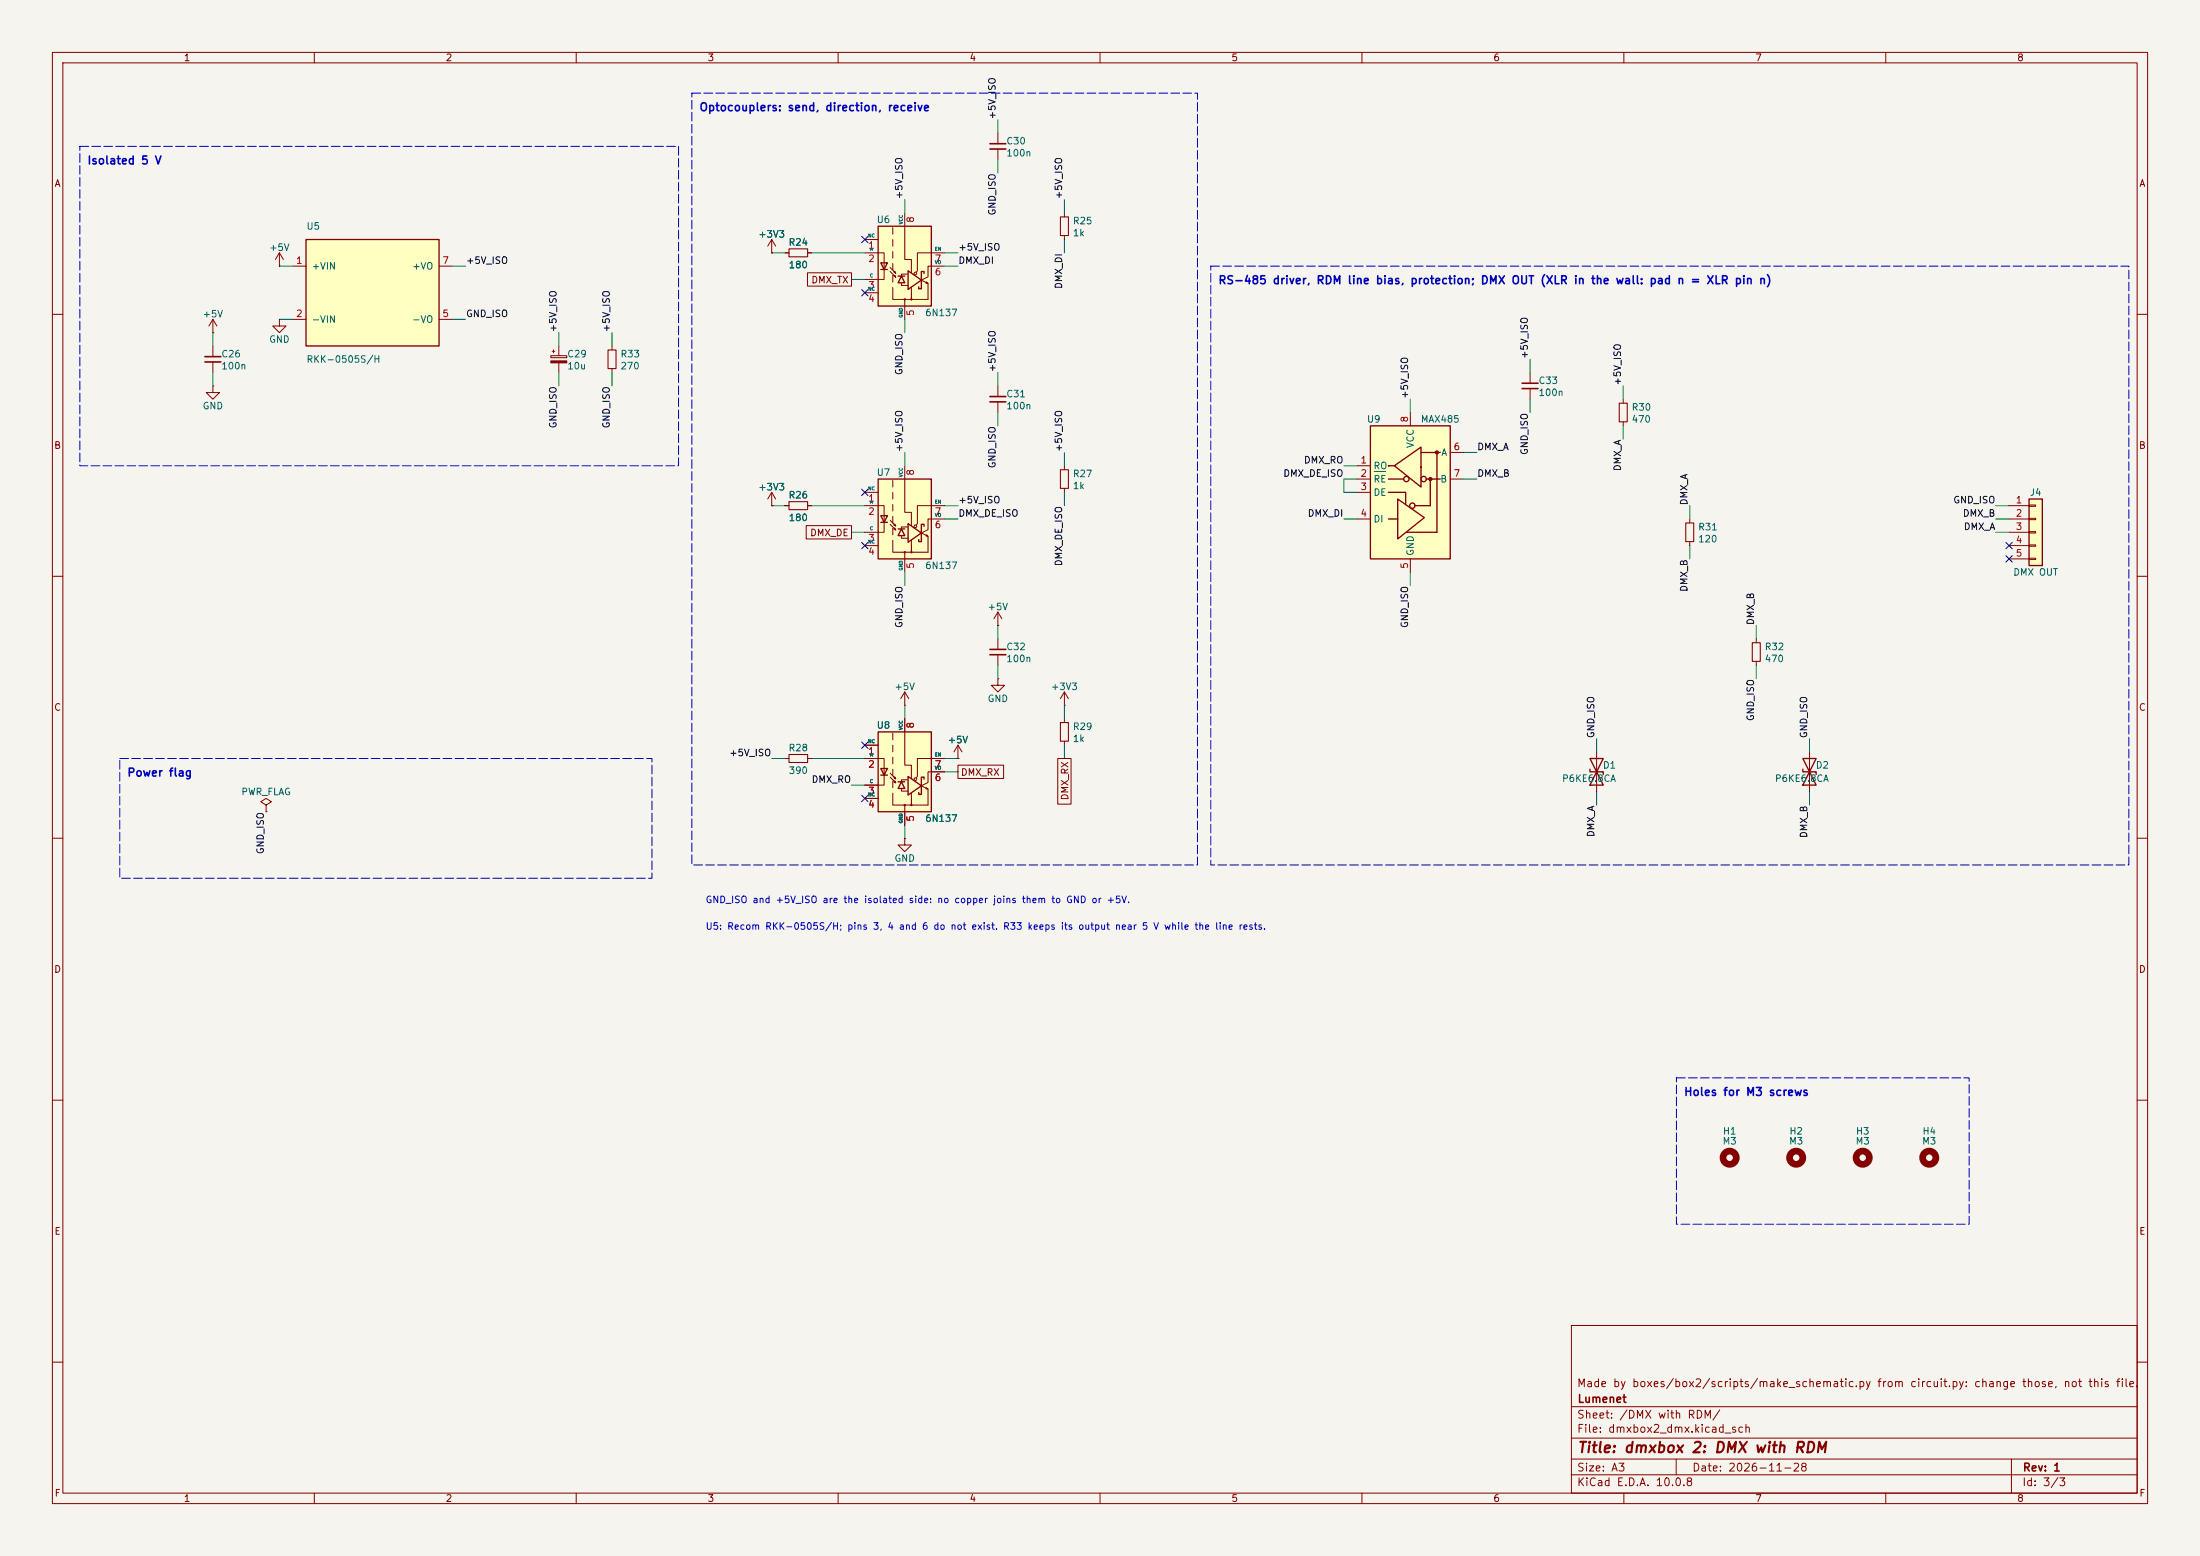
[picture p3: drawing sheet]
<svg xmlns="http://www.w3.org/2000/svg" width="420mm" height="297mm" viewBox="0 0 420 297" stroke-linecap="round" stroke-linejoin="round" font-family="sans-serif">
<path d="M0 0h420v297h-420z" fill="#f5f4ef" stroke="#f5f4ef" stroke-width=".19"/>
<g fill="none" stroke="#840000" stroke-width=".19">
<path d="M10 10h400v277h-400zM12 12h396v273h-396zM60 10v2M110 10v2M160 10v2M210 10v2M260 10v2M310 10v2M360 10v2M190.5 25.4v2M190.5 28.4v2.1M147.3 48.3h.1"/>
<path d="M147.3 45.7v2.6M147.3 45.7l-.7 1.3M147.3 45.7l.8 1.3M149.9 48.3h.7M154.2 48.3h.7M10 60h2M408 60h2M147.3 96.5h.1M147.3 94l-.7 1.3M147.3 94l.8 1.3M147.3 94v2.5M203.2 88.9v.8"/>
<path d="M203.2 93.2v.8M10 110h2M408 110h2M190.5 129.5v1.3h1.3l-1.3 1.3-1.3-1.3h1.3M190.5 129.5h.1M335.3 121.9v.8M335.3 126.2v.8M10 160h2M149.9 144.8h.7M154.2 144.8h.7M345.4 143.5v7.6M408 160h2"/>
<path d="M10 210h2M408 210h2M300 253h108v32h-108zM10 260h2M300 278.5h108M300 274.5h108M300 268.5h108M320 278.5v3M384 278.5v6.5M408 260h2M60 285v2M110 285v2"/>
<path d="M160 285v2M210 285v2M260 285v2M300 281.5h108M310 285v2M360 285v2"/>
</g>
<path d="M150.6 47.5h3.6v1.5h-3.6zM202.4 89.7h1.6v3.5h-1.6zM334.5 122.7h1.5v3.5h-1.5zM150.6 144h3.6v1.5h-3.6z" fill="none" stroke="#840000" stroke-width=".2"/>
<path d="M189 27.4h3M189 28.4h3" fill="none" stroke="#840000" stroke-width=".3"/>
<path d="M344.2 144.8h2.5l-2.5 5.1h2.5zM344.2 146.8v.5h2.5v.5" fill="none" stroke="#840000" stroke-width=".25"/>
<g fill="none" stroke="#840000" stroke-width="1.3">
<circle cx="330.2" cy="221" r="1.27"/>
<circle cx="342.9" cy="221" r="1.27"/>
<circle cx="355.6" cy="221" r="1.27"/>
</g>
<path d="M58.4 45.7h25.4v20.3h-25.4z" fill="#ffffc2"/>
<path d="M58.4 45.7h25.4v20.3h-25.4z" fill="none" stroke="#840000" stroke-width=".25"/>
<g fill="none" stroke="#840000" stroke-width=".19">
<path d="M55.9 50.8h2.5M83.8 50.8h2.6M55.9 61h2.5M83.8 61h2.6M105.2 67.9h3v.4h-3zM105.4 67.1h.5M105.7 66.8v.5M106.7 66v1.9M106.7 69.3v1.8M116.8 66v.8M116.8 70.4v.7M190.5 73.7v2"/>
<path d="M190.5 76.7v2M149.9 96.5h.7M154.2 96.5h.7M203.2 134.6h.1M203.2 132.1v2.5M203.2 137.2v.7M203.2 132.1l-.8 1.3M203.2 132.1l.8 1.3M50.8 153.7l1-.7-1-.6-1 .6 1 .7v1.2M50.8 154.9h.1M203.2 141.5v.7M172.7 160v1.3h1.3l-1.3 1.3-1.3-1.3h1.3"/>
<path d="M172.7 160h.1"/>
</g>
<path d="M116.1 66.8h1.5v3.6h-1.5zM150.6 95.8h3.6v1.5h-3.6zM202.4 137.9h1.6v3.6h-1.6z" fill="none" stroke="#840000" stroke-width=".2"/>
<path d="M189 75.7h3M189 76.7h3" fill="none" stroke="#840000" stroke-width=".3"/>
<path d="M105.2 68.9h3v.4h-3z" fill="#840000" stroke="#840000" stroke-width=".19"/>
<path d="M167.6 91.4h10.2v15.3h-10.2z" fill="#ffffc2"/>
<g fill="none" stroke="#840000" stroke-width=".19">
<path d="M53.3 50.8h.1M53.3 48.3l-.7 1.2M53.3 48.3l.8 1.2M53.3 48.3v2.5M40.6 73.7v1.2h1.3l-1.3 1.3-1.2-1.3h1.2M40.6 73.7h.1M40.6 63.5h.1M40.6 61l-.7 1.2M40.6 61l.8 1.2M40.6 61v2.5M40.6 66v2.1M40.6 69.1v2"/>
<path d="M53.3 61v1.2h1.3l-1.3 1.3-1.2-1.3h1.2M53.3 61h.1M309.9 76.2v.8M165.1 96.5h3.7v5.1h-3.7M165.1 94h2.5M169.9 99.3l1.1 1.1-.4-.2 .2-.2 .2 .4M170.4 91.7v1.3M170.4 94v1.3M170.4 96.3v1.2M170.4 98.6v1.2M172.7 88.9v8.9h1.3v2.5M180.3 99.1h-3.1v2l-1.3 .6 1.3 .7v3h-3.2v-2.3"/>
<path d="M180.3 96.5h-5.2v3.4l-.2 .3M309.9 80.5v.8M165.1 104.1h2.5M169.9 100.1l1.1 1.1-.4-.2 .2-.2 .2 .4M170.4 103.1v2.3h2.3M170.4 100.8v1.3M172.1 102.4v.3h1.3M173.2 100.6h-1.1v.4M174 104.1v1.3h-1.3v3.8M190.5 119.4h.1M190.5 116.8l-.8 1.3M190.5 116.8l.8 1.3"/>
<path d="M190.5 116.8v2.6"/>
<circle cx="174.8" cy="100.5" r=".25"/>
</g>
<path d="M167.6 91.4h10.2v15.3h-10.2zM168.1 98.4h1.3l-.6 1.3zM168.1 99.7h1.3M173.4 99.9l2.5 1.8-2.5 1.8zM171.4 101h1.3M172.1 101l.6 1.2h-1.3zM175.9 101.7v1.7h-.5v-.4M176.4 100.5v-.4h-.5v1.6" fill="none" stroke="#840000" stroke-width=".25"/>
<g fill="#840000" stroke="#840000" stroke-width=".19">
<path d="M176.9 102.1l.3 .3-.4-.1z"/>
<circle cx="172.7" cy="105.4" r=".13"/>
<circle cx="174" cy="105.4" r=".13"/>
</g>
<circle cx="368.3" cy="221" r="1.27" fill="none" stroke="#840000" stroke-width="1.3"/>
<path d="M309.1 77h1.5v3.5h-1.5z" fill="none" stroke="#840000" stroke-width=".2"/>
<path d="M39.1 68.1h3.1M39.1 69.1h3.1" fill="none" stroke="#840000" stroke-width=".3"/>
<path d="M167.6 43.2h10.2v15.2h-10.2z" fill="#ffffc2"/>
<g fill="none" stroke="#840000" stroke-width=".19">
<path d="M165.1 48.3h3.7v5h-3.7M165.1 45.7h2.5M165.1 55.9h2.5M169.9 51.1l1.1 1-.4-.1 .2-.2 .2 .3M169.9 51.8l1.1 1.1-.4-.2 .2-.2 .2 .4M170.4 54.9v2.3h2.3M170.4 43.4v1.3M170.4 45.7v1.3M170.4 48v1.3M170.4 50.3v1.3M170.4 52.6v1.2M172.1 54.1v.4h1.3"/>
<path d="M172.7 40.6v8.9h1.3v2.6M173.2 52.3h-1.1v.4M174 55.9v1.3h-1.3v3.8M180.3 50.8h-3.1v2l-1.3 .7 1.3 .6v3.1h-3.2v-2.3M180.3 48.3h-5.2v3.4l-.2 .3"/>
<circle cx="174.8" cy="52.2" r=".25"/>
</g>
<path d="M167.6 43.2h10.2v15.2h-10.2zM168.1 50.2h1.3l-.6 1.2zM168.1 51.4h1.3M171.4 52.7h1.3M172.1 52.7l.6 1.3h-1.3zM173.4 51.7l2.5 1.8-2.5 1.7zM175.9 53.5v1.6h-.5v-.4M176.4 52.2v-.4h-.5v1.7" fill="none" stroke="#840000" stroke-width=".25"/>
<g fill="#840000" stroke="#840000" stroke-width=".19">
<path d="M176.9 53.8l.3 .3-.4-.1z"/>
<circle cx="172.7" cy="57.1" r=".13"/>
<circle cx="174" cy="57.1" r=".13"/>
</g>
<path d="M167.6 139.7h10.2v15.2h-10.2z" fill="#ffffc2"/>
<g fill="none" stroke="#840000" stroke-width=".19">
<path d="M203.2 40.6v.8M203.2 45v.7M170.4 140v1.2M172.7 137.2v8.9h1.3v2.5M172.7 134.6h.1M172.7 132.1v2.5M172.7 132.1l-.7 1.3M172.7 132.1l.8 1.3M190.5 121.9v2.1M190.5 125v2M165.1 144.8h3.7v5.1h-3.7M165.1 142.2h2.5"/>
<path d="M165.1 152.4h2.5M169.9 147.6l1.1 1.1-.4-.2 .2-.2 .2 .4M169.9 148.3l1.1 1.1-.4-.2 .2-.1 .2 .3M170.4 151.4v2.3h2.3M170.4 142.2v1.3M170.4 144.5v1.3M170.4 146.8v1.3M170.4 149.1v1.3M172.1 150.6v.4h1.3M173.2 148.8h-1.1v.4M174 152.4v1.3h-1.3v3.8M180.3 147.3h-3.1v2.1l-1.3 .6 1.3 .6v3.1h-3.2v-2.3"/>
<path d="M180.3 144.8h-5.2v3.4l-.2 .3M182.9 144.8h.1M182.9 142.2l-.8 1.3M182.9 142.2l.7 1.3M182.9 142.2v2.6M304.8 143.5v7.6"/>
<circle cx="174.8" cy="148.7" r=".25"/>
</g>
<path d="M167.6 139.7h10.2v15.2h-10.2zM168.1 146.7h1.3l-.6 1.3zM168.1 148h1.3M171.4 149.2h1.3M172.1 149.2l.6 1.3h-1.3zM173.4 148.2l2.5 1.8-2.5 1.8zM175.9 150v1.6h-.5v-.3M176.4 148.7v-.4h-.5v1.7M303.5 144.8h2.6l-2.6 5.1h2.6zM303.5 146.8v.5h2.6v.5" fill="none" stroke="#840000" stroke-width=".25"/>
<g fill="#840000" stroke="#840000" stroke-width=".19">
<path d="M176.9 150.3l.3 .3h-.4z"/>
<circle cx="172.7" cy="153.7" r=".13"/>
<circle cx="174" cy="153.7" r=".13"/>
</g>
<path d="M202.4 41.4h1.6v3.6h-1.6z" fill="none" stroke="#840000" stroke-width=".2"/>
<path d="M189 124h3M189 125h3" fill="none" stroke="#840000" stroke-width=".3"/>
<path d="M261.6 81.3h15.3v25.4h-15.3z" fill="#ffffc2"/>
<g fill="none" stroke="#840000" stroke-width=".25">
<path d="M261.6 81.3h15.3v25.4h-15.3zM265 94h3.4v2.3M265 91.4h3M265 99.1h1.7M265.2 88.9h-.2h1.1M266.2 88.9l5.1-3.6v7.7zM266.8 95.3l5.1 3.5-5.1 4.1zM271.3 86.4h3.7M272.3 91.4h2.7M273 91.4v5.1h-2.9M274.3 86.4v15.2h-5.7"/>
<circle cx="268.5" cy="91.4" r=".51"/>
<circle cx="269.6" cy="96.5" r=".51"/>
<circle cx="271.8" cy="91.4" r=".51"/>
</g>
<g fill="#840000" stroke="#840000" stroke-width=".25">
<circle cx="273.1" cy="91.4" r=".28"/>
<circle cx="274.3" cy="86.4" r=".28"/>
</g>
<path d="M269.2 78.7v2.6M292.1 71.1v2.1M292.1 74.2v2M259.1 88.9h2.5M259.1 91.4h2.5M259.1 94h2.5M259.1 99.1h2.5M276.9 91.4h2.5M276.9 86.4h2.5M322.6 99.1v.7M269.2 106.7v2.5M322.6 103.4v.7" fill="none" stroke="#840000" stroke-width=".19"/>
<path d="M262.4 90h2.1" fill="none" stroke="#006464" stroke-width=".19"/>
<path d="M290.6 73.2h3M290.6 74.2h3" fill="none" stroke="#840000" stroke-width=".3"/>
<path d="M321.8 99.8h1.5v3.6h-1.5z" fill="none" stroke="#840000" stroke-width=".2"/>
<path d="M387.3 95.3h2.6v12.7h-2.6z" fill="#ffffc2"/>
<path d="M387.3 95.3h2.6v12.7h-2.6z" fill="none" stroke="#840000" stroke-width=".25"/>
<g fill="none" stroke="#840000" stroke-width=".19">
<path d="M147.3 48.3h.1M149.9 48.3h.7M154.2 52.1h8.4v2.5h-8.4zM154.2 48.3h.7M147.3 96.5h.1M149.9 96.5h.7M154.2 96.5h.7M383.5 96.5h3.8M383.5 99.1h3.8M387.3 96.4h1.3v.2h-1.3zM387.3 98.9h1.3v.3h-1.3zM153.9 100.3h8.7v2.6h-8.7z"/>
<path d="M383.5 101.6h3.8M383.5 104.1h3.8M383.5 106.7h3.8M387.3 101.5h1.3v.2h-1.3zM387.3 104h1.3v.3h-1.3zM387.3 106.6h1.3v.2h-1.3zM172.7 137.2v2.5M165.1 142.2h2.5M165.1 144.8h2.5M165.1 149.9h2.5M165.1 152.4h2.5M172.7 154.9v2.6"/>
<path d="M177.8 144.8h2.5M177.8 147.3h2.5M182.9 146h8.7v2.6h-8.7zM182.9 144.8h.1M201.9 144.8h2.6v8.7h-2.6z"/>
</g>
<g fill="none" stroke="#009600" stroke-width=".19">
<path d="M172.7 38.1v2.5M190.5 22.9v2.5M190.5 30.5v2.5M203.2 38.1v2.5M53.3 50.8h2.6M86.4 50.8h2.5M147.3 48.3h2.6M154.9 48.3h10.2M162.6 53.3h2.5M180.3 50.8h2.6M180.3 48.3h2.6M203.2 45.7v2.6"/>
<path d="M40.6 63.5v2.5M40.6 71.1v2.6M53.3 61h2.6M86.4 61h2.5M106.7 63.5v2.5M106.7 71.1v2.6M116.8 63.5v2.5M116.8 71.1v2.6M172.7 61v2.5M190.5 71.1v2.6M190.5 78.7v2.6M269.2 76.2v2.5"/>
<path d="M292.1 68.6v2.5M292.1 76.2v2.5M309.9 73.7v2.5M147.3 96.5h2.6M154.9 96.5h10.2M172.7 86.4v2.5M180.3 96.5h2.6M180.3 99.1h2.6M203.2 86.4v2.5M203.2 94v2.5M256.5 88.9h2.6M256.5 99.1h2.6"/>
<path d="M259.1 91.4h-2.6v2.6h2.6M279.4 86.4h2.5M279.4 91.4h2.5M309.9 81.3v2.5M322.6 96.5v2.6M381 96.5h2.5M381 99.1h2.5M162.6 101.6h2.5M172.7 109.2v2.6M190.5 119.4v2.5M269.2 109.2v2.6M322.6 104.1v2.6"/>
<path d="M335.3 119.4v2.5M381 101.6h2.5M172.7 134.6v2.6M190.5 127v2.5M203.2 134.6v2.6M335.3 127v2.5M147.3 144.8h2.6M154.9 144.8h10.2M162.6 149.9h2.5M172.7 157.5v2.5M180.3 144.8h2.6M180.3 147.3h2.6"/>
<path d="M203.2 142.2v2.6M304.8 141v2.5M304.8 151.1v2.6M345.4 141v2.5M345.4 151.1v2.6"/>
</g>
<g fill="none" stroke="#000084" stroke-width=".19">
<path d="M164.5 55.3l1.2 1.2M164.5 45.1l1.2 1.2M165.7 55.3l-1.2 1.2M165.7 45.1l-1.2 1.2M164.5 93.4l1.2 1.2M165.7 93.4l-1.2 1.2M164.5 103.5l1.2 1.2M165.7 103.5l-1.2 1.2M382.9 103.5l1.2 1.2M382.9 106.1l1.2 1.2M384.1 103.5l-1.2 1.2M384.1 106.1l-1.2 1.2"/>
<path d="M164.5 151.8l1.2 1.2M164.5 141.6l1.2 1.2M165.7 151.8l-1.2 1.2M165.7 141.6l-1.2 1.2"/>
</g>
<path d="M132.1 17.8h96.5v147.3h-96.5zM15.2 27.9h114.3v61h-114.3zM231.1 50.8h175.3v114.3h-175.3zM22.9 144.8h101.6v22.8h-101.6zM320 205.7h55.9v28h-55.9z" fill="none" stroke="#0000c2" stroke-width=".19" stroke-dasharray="1.7 .6"/>
<text font-size="2" fill="#840000" x="301" y="277.8">Title: dmxbox 2: DMX with RDM</text>
<g font-size="1.5" fill="#0000c2">
<text x="133.4" y="21.6">Optocouplers: send, direction, receive</text>
<text x="16.6" y="31.8">Isolated 5 V</text>
<text x="232.5" y="54.6">RS-485 driver, RDM line bias, protection; DMX OUT (XLR in the wall: pad n = XLR pin n)</text>
<text x="24.2" y="148.6">Power flag</text>
<text x="321.4" y="209.6">Holes for M3 screws</text>
</g>
<g font-size="1.5" fill="#840000">
<text x="300.9" y="265.1">Made by boxes/box2/scripts/make_schematic.py from circuit.py: change those, not this file.</text>
<text x="301" y="268.1">Lumenet</text>
<text x="300.9" y="273.8">File: dmxbox2_dmx.kicad_sch</text>
<text x="300.9" y="271.1">Sheet: /DMX with RDM/</text>
<text x="300.9" y="281.2">Size: A3</text>
<text x="322.9" y="281.2">Date: 2026-11-28</text>
<text x="386" y="281.2">Rev: 1</text>
<text x="300.9" y="284">KiCad E.D.A. 10.0.8</text>
<text x="385.9" y="284">Id: 3/3</text>
</g>
<g font-size="1.3" fill="#840000">
<text x="35" y="12">1</text>
<text x="85" y="12">2</text>
<text x="135" y="12">3</text>
<text x="185" y="12">4</text>
<text x="235" y="12">5</text>
<text x="285" y="12">6</text>
<text x="335" y="12">7</text>
<text x="385" y="12">8</text>
<text x="10.3" y="36">A</text>
<text x="408.3" y="36">A</text>
<text x="154.8" y="54.4">DMX_TX</text>
<text x="10.2" y="86">B</text>
<text x="408.2" y="86">B</text>
<text x="154.5" y="102.7">DMX_DE</text>
<text x="10.2" y="136">C</text>
<text x="408.2" y="136">C</text>
<text x="183.3" y="148.4">DMX_RX</text>
<text x="204.3" y="152.9" transform="rotate(-90 204.3 152.9)">DMX_RX</text>
<text x="10.2" y="186">D</text>
<text x="408.2" y="186">D</text>
<text x="10.3" y="236">E</text>
<text x="408.3" y="236">E</text>
<text x="10.3" y="286">F</text>
<text x="35" y="287">1</text>
<text x="85" y="287">2</text>
<text x="135" y="287">3</text>
<text x="185" y="287">4</text>
<text x="235" y="287">5</text>
<text x="285" y="287">6</text>
<text x="335" y="287">7</text>
<text x="385" y="287">8</text>
<text x="408.3" y="286">F</text>
</g>
<g font-size="1.3" fill="#0f0f0f">
<text x="190.4" y="22.9" transform="rotate(-90 190.4 22.9)">+5V_ISO</text>
<text x="172.6" y="38.1" transform="rotate(-90 172.6 38.1)">+5V_ISO</text>
<text x="190.4" y="41.2" transform="rotate(-90 190.4 41.2)">GND_ISO</text>
<text x="203.1" y="38.1" transform="rotate(-90 203.1 38.1)">+5V_ISO</text>
<text x="88.9" y="50.7">+5V_ISO</text>
<text x="182.9" y="50.7">DMX_DI</text>
<text x="182.9" y="48.1">+5V_ISO</text>
<text x="203.1" y="55.3" transform="rotate(-90 203.1 55.3)">DMX_DI</text>
<text x="88.9" y="60.8">GND_ISO</text>
<text x="106.6" y="63.5" transform="rotate(-90 106.6 63.5)">+5V_ISO</text>
<text x="116.7" y="63.5" transform="rotate(-90 116.7 63.5)">+5V_ISO</text>
<text x="172.6" y="71.7" transform="rotate(-90 172.6 71.7)">GND_ISO</text>
<text x="190.4" y="71.1" transform="rotate(-90 190.4 71.1)">+5V_ISO</text>
<text x="292" y="68.6" transform="rotate(-90 292 68.6)">+5V_ISO</text>
<text x="269.1" y="76.2" transform="rotate(-90 269.1 76.2)">+5V_ISO</text>
<text x="309.8" y="73.7" transform="rotate(-90 309.8 73.7)">+5V_ISO</text>
<text x="106.6" y="81.9" transform="rotate(-90 106.6 81.9)">GND_ISO</text>
<text x="116.7" y="81.9" transform="rotate(-90 116.7 81.9)">GND_ISO</text>
<text x="172.6" y="86.4" transform="rotate(-90 172.6 86.4)">+5V_ISO</text>
<text x="190.4" y="89.5" transform="rotate(-90 190.4 89.5)">GND_ISO</text>
<text x="203.1" y="86.4" transform="rotate(-90 203.1 86.4)">+5V_ISO</text>
<text x="248.8" y="88.8">DMX_RO</text>
<text x="281.9" y="86.2">DMX_A</text>
<text x="292" y="87" transform="rotate(-90 292 87)">GND_ISO</text>
<text x="244.9" y="91.3">DMX_DE_ISO</text>
<text x="281.9" y="91.3">DMX_B</text>
<text x="309.8" y="90" transform="rotate(-90 309.8 90)">DMX_A</text>
<text x="182.9" y="96.4">+5V_ISO</text>
<text x="182.9" y="98.9">DMX_DE_ISO</text>
<text x="249.5" y="98.9">DMX_DI</text>
<text x="322.5" y="96.5" transform="rotate(-90 322.5 96.5)">DMX_A</text>
<text x="372.8" y="96.4">GND_ISO</text>
<text x="374.6" y="98.9">DMX_B</text>
<text x="374.8" y="101.5">DMX_A</text>
<text x="203.1" y="108.2" transform="rotate(-90 203.1 108.2)">DMX_DE_ISO</text>
<text x="322.5" y="113.1" transform="rotate(-90 322.5 113.1)">DMX_B</text>
<text x="172.6" y="120" transform="rotate(-90 172.6 120)">GND_ISO</text>
<text x="269.1" y="120" transform="rotate(-90 269.1 120)">GND_ISO</text>
<text x="335.2" y="119.4" transform="rotate(-90 335.2 119.4)">DMX_B</text>
<text x="335.2" y="137.8" transform="rotate(-90 335.2 137.8)">GND_ISO</text>
<text x="304.7" y="141" transform="rotate(-90 304.7 141)">GND_ISO</text>
<text x="345.3" y="141" transform="rotate(-90 345.3 141)">GND_ISO</text>
<text x="139.1" y="144.7">+5V_ISO</text>
<text x="154.8" y="149.7">DMX_RO</text>
<text x="304.7" y="159.9" transform="rotate(-90 304.7 159.9)">DMX_A</text>
<text x="345.3" y="160.1" transform="rotate(-90 345.3 160.1)">DMX_B</text>
<text x="50.7" y="163.2" transform="rotate(-90 50.7 163.2)">GND_ISO</text>
</g>
<g font-size="1.3" fill="#006464">
<text x="192" y="27.9">C30</text>
<text x="192" y="30.2">100n</text>
<text x="58.4" y="44.1">U5</text>
<text x="144.7" y="45.7">+3V3</text>
<text x="150.4" y="47.2">R24</text>
<text x="167.3" y="42.9">U6</text>
<text x="204.7" y="43.1">R25</text>
<text x="204.7" y="45.4">1k</text>
<text x="51.3" y="48.2">+5V</text>
<text x="59.4" y="51.8">+VIN</text>
<text x="78.6" y="51.8">+VO</text>
<text x="150.5" y="51.5">180</text>
<text x="38.6" y="60.9">+5V</text>
<text x="51.3" y="65.7">GND</text>
<text x="59.4" y="61.9">-VIN</text>
<text x="78.6" y="61.9">-VO</text>
<text x="176.5" y="60.7">6N137</text>
<text x="42.1" y="68.5">C26</text>
<text x="42.1" y="70.8">100n</text>
<text x="58.4" y="69.5">RKK-0505S/H</text>
<text x="108.2" y="68.5">C29</text>
<text x="108.2" y="70.8">10u</text>
<text x="118.3" y="68.5">R33</text>
<text x="118.3" y="70.8">270</text>
<text x="192" y="76.1">C31</text>
<text x="293.6" y="73.6">C33</text>
<text x="293.6" y="75.9">100n</text>
<text x="38.6" y="78.4">GND</text>
<text x="192" y="78.4">100n</text>
<text x="260.9" y="81">U9</text>
<text x="271.1" y="81">MAX485</text>
<text x="311.4" y="78.7">R30</text>
<text x="311.4" y="81">470</text>
<text x="262.1" y="89.9">RO</text>
<text x="270.2" y="85.6" transform="rotate(-90 270.2 85.6)">VCC</text>
<text x="275" y="87.3">A</text>
<text x="144.7" y="93.9">+3V3</text>
<text x="150.4" y="95.5">R26</text>
<text x="167.3" y="91.1">U7</text>
<text x="204.7" y="91.4">R27</text>
<text x="204.7" y="93.7">1k</text>
<text x="262.1" y="92.4">RE</text>
<text x="262.1" y="94.9">DE</text>
<text x="274.9" y="92.4">B</text>
<text x="387.4" y="94.9">J4</text>
<text x="150.5" y="99.8">180</text>
<text x="262.1" y="100">DI</text>
<text x="324.1" y="101.5">R31</text>
<text x="270.2" y="106.2" transform="rotate(-90 270.2 106.2)">GND</text>
<text x="324.1" y="103.8">120</text>
<text x="176.5" y="108.9">6N137</text>
<text x="384.2" y="110.2">DMX OUT</text>
<text x="188.4" y="116.8">+5V</text>
<text x="192" y="124.4">C32</text>
<text x="336.8" y="124.4">R32</text>
<text x="192" y="126.7">100n</text>
<text x="336.8" y="126.7">470</text>
<text x="170.7" y="132">+5V</text>
<text x="188.4" y="134.3">GND</text>
<text x="200.5" y="132">+3V3</text>
<text x="150.4" y="143.7">R28</text>
<text x="167.3" y="139.4">U8</text>
<text x="180.8" y="142.2">+5V</text>
<text x="204.7" y="139.6">R29</text>
<text x="204.7" y="141.9">1k</text>
<text x="150.5" y="148">390</text>
<text x="298.1" y="149.6">P6KE6.8CA</text>
<text x="305.9" y="147">D1</text>
<text x="338.7" y="149.6">P6KE6.8CA</text>
<text x="346.5" y="147">D2</text>
<text x="46" y="152.1">PWR_FLAG</text>
<text x="176.5" y="157.2">6N137</text>
<text x="170.7" y="164.8">GND</text>
<text x="328.7" y="218.8">M3</text>
<text x="328.8" y="216.9">H1</text>
<text x="341.4" y="218.8">M3</text>
<text x="341.5" y="216.9">H2</text>
<text x="354.1" y="218.8">M3</text>
<text x="354.2" y="216.9">H3</text>
<text x="366.8" y="218.8">M3</text>
<text x="366.9" y="216.9">H4</text>
</g>
<g font-size="1.3" fill="#a90000">
<text x="165.6" y="47.8">1</text>
<text x="174.8" y="42.6" transform="rotate(-90 174.8 42.6)">8</text>
<text x="56.4" y="50.7">1</text>
<text x="84.4" y="50.7">7</text>
<text x="165.6" y="50.3">2</text>
<text x="178.3" y="52.9">6</text>
<text x="178.3" y="50.3">7</text>
<text x="165.6" y="55.4">3</text>
<text x="165.6" y="57.9">4</text>
<text x="56.4" y="60.8">2</text>
<text x="84.4" y="60.8">5</text>
<text x="174.8" y="60.4" transform="rotate(-90 174.8 60.4)">5</text>
<text x="269.1" y="80.7" transform="rotate(-90 269.1 80.7)">8</text>
<text x="259.6" y="88.8">1</text>
<text x="277.4" y="86.2">6</text>
<text x="174.8" y="90.9" transform="rotate(-90 174.8 90.9)">8</text>
<text x="259.6" y="91.3">2</text>
<text x="259.6" y="93.8">3</text>
<text x="277.4" y="91.3">7</text>
<text x="165.6" y="96">1</text>
<text x="165.6" y="98.6">2</text>
<text x="178.3" y="101.1">6</text>
<text x="178.3" y="98.6">7</text>
<text x="259.6" y="98.9">4</text>
<text x="384.7" y="96.4">1</text>
<text x="384.7" y="98.9">2</text>
<text x="384.7" y="101.5">3</text>
<text x="165.6" y="103.7">3</text>
<text x="165.6" y="106.2">4</text>
<text x="384.7" y="104">4</text>
<text x="384.7" y="106.5">5</text>
<text x="174.8" y="108.7" transform="rotate(-90 174.8 108.7)">5</text>
<text x="269.1" y="108.7" transform="rotate(-90 269.1 108.7)">5</text>
<text x="174.8" y="139.2" transform="rotate(-90 174.8 139.2)">8</text>
<text x="165.6" y="144.3">1</text>
<text x="165.6" y="146.8">2</text>
<text x="178.3" y="149.4">6</text>
<text x="178.3" y="146.8">7</text>
<text x="165.6" y="151.9">3</text>
<text x="165.6" y="154.5">4</text>
<text x="174.8" y="156.9" transform="rotate(-90 174.8 156.9)">5</text>
</g>
<g font-size="1.3" fill="#0000c2">
<text x="134.6" y="172.7">GND_ISO and +5V_ISO are the isolated side: no copper joins them to GND or +5V.</text>
<text x="134.6" y="177.8">U5: Recom RKK-0505S/H; pins 3, 4 and 6 do not exist. R33 keeps its output near 5 V while the line rests.</text>
</g>
<g font-size=".6" fill="#006464">
<text x="165.7" y="45.5">NC</text>
<text x="172.5" y="42.9" transform="rotate(-90 172.5 42.9)">VCC</text>
<text x="166" y="53.1">C</text>
<text x="166" y="48">A</text>
<text x="178.4" y="48">EN</text>
<text x="178.4" y="50.6">VO</text>
<text x="165.7" y="55.6">NC</text>
<text x="172.5" y="60.7" transform="rotate(-90 172.5 60.7)">GND</text>
<text x="165.7" y="93.7">NC</text>
<text x="172.5" y="91.1" transform="rotate(-90 172.5 91.1)">VCC</text>
<text x="166" y="101.4">C</text>
<text x="166" y="96.3">A</text>
<text x="178.4" y="96.3">EN</text>
<text x="178.4" y="98.8">VO</text>
<text x="165.7" y="103.9">NC</text>
<text x="172.5" y="109" transform="rotate(-90 172.5 109)">GND</text>
<text x="165.7" y="142">NC</text>
<text x="172.5" y="139.4" transform="rotate(-90 172.5 139.4)">VCC</text>
<text x="166" y="149.6">C</text>
<text x="166" y="144.5">A</text>
<text x="178.4" y="144.5">EN</text>
<text x="178.4" y="147.1">VO</text>
<text x="165.7" y="152.2">NC</text>
<text x="172.5" y="157.2" transform="rotate(-90 172.5 157.2)">GND</text>
</g>
</svg>
